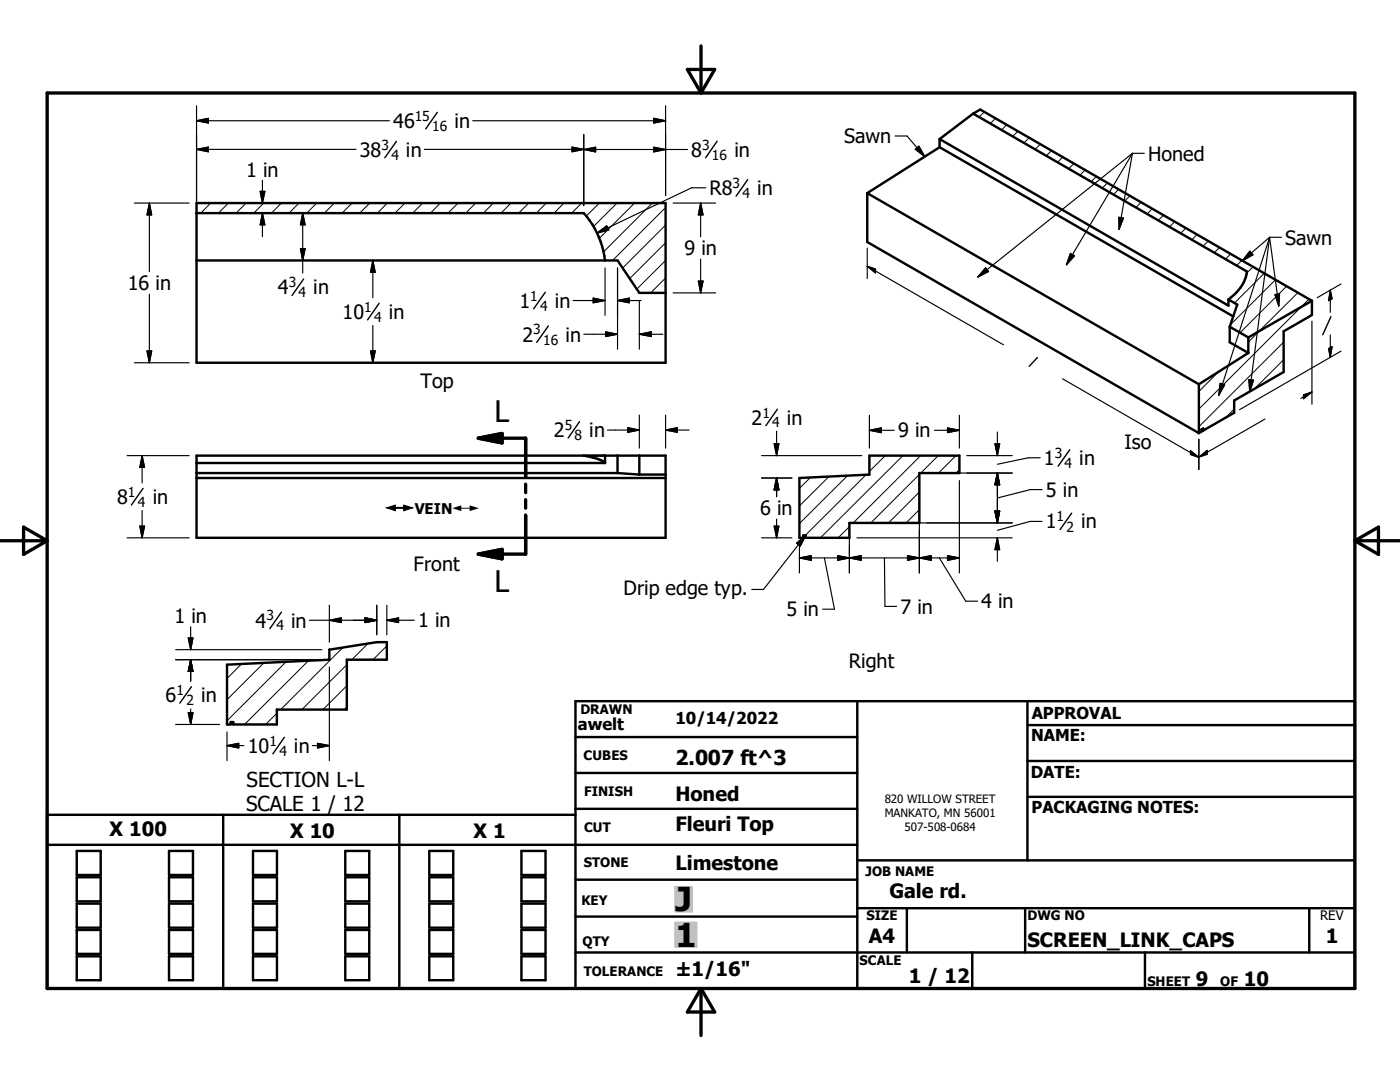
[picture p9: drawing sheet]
<svg xmlns="http://www.w3.org/2000/svg" width="279mm" height="216mm" viewBox="0 0 279 216" stroke-linecap="round" stroke-linejoin="round" font-family="sans-serif">
<g fill="none" stroke="#000" stroke-width=".2">
<path d="M196.4 22.3l-1 1.1M198.7 23.6l-1.1 1.1M200.9 24.9l-1 1M203.1 26.2l-1 1M205.4 27.5l-1.1 1M207.6 28.8l-1 1M209.9 30.1l-1.1 1M212.1 31.4l-1 1M214.3 32.6l-1 1.1M216.5 33.9l-1 1.1M218.8 35.2l-1 1.1M221 36.5l-1 1"/>
<path d="M223.3 37.8l-1.1 1M225.5 39.1l-1 1M42 40.5l-1.9 2M45.6 40.5l-2 2M49.1 40.5l-2 2M52.6 40.5l-2 2M56.2 40.5l-2 2M59.7 40.5l-2 2M63.2 40.5l-2 2M66.7 40.5l-2 2M70.3 40.5l-2 2M73.8 40.5l-2 2"/>
<path d="M77.3 40.5l-2 2M80.8 40.5l-2 2M84.3 40.5l-1.9 2M87.9 40.5l-2 2M91.4 40.5l-2 2M94.9 40.5l-2 2M98.5 40.5l-2 2M102 40.5l-2 2M105.5 40.5l-2 2M109 40.5l-2 2M112.6 40.5l-2 2M116.1 40.5l-2 2"/>
<path d="M119.6 40.5l-2.6 2.6M123.1 40.5l-4.7 4.7M126.7 40.5l-7.1 7.1M130.2 40.5l-9.8 9.8M132.8 55.5l-2.9 2.9M132.8 52l-5.7 5.7M132.8 48.4l-7.1 7.2M132.8 44.9l-8.5 8.6M132.8 41.4l-10.5 10.6M227.7 40.4l-1 1M230 41.7l-1.1 1M232.2 42.9l-1 1.1"/>
<path d="M234.4 44.2l-1 1.1M236.7 45.5l-1.1 1M238.9 46.8l-1 1M241.1 48.1l-1 1M243.4 49.4l-1.1 1M245.6 50.7l-1 1M247.8 51.9l-1 1.1M250.1 53.2l-1.3 1.3M252.3 54.5l-5.9 5.9M254.5 55.8l-8.9 9M256.8 57.1l-9.3 9.3M259 58.4l-9.9 9.9"/>
<path d="M261.2 59.7l-21.9 21.9M243.2 74.2l-3.9 3.9M256.2 71.8l-5.8 5.8M256.2 68.3l-16.9 16.9M261.8 62.6l-.5 .6M161.7 95.3l-2.2 2.1M165.4 95.1l-5.9 5.9M169.1 94.9l-9.6 9.6M172.8 94.7l-12.1 12.1M176.7 90.9l-3.2 3.2M180.2 90.9l-16.5 16.4M183.5 98.2l-6.2 6.1"/>
<path d="M183.5 94.7l-9.7 9.6M183.7 90.9l-13.4 13.4M187.2 90.9l-3.4 3.5M190.8 90.9l-3.5 3.5M191.5 93.7l-.7 .7M246.3 81.6l-1.7 1.7M160.3 107.2l-.1 .1M169.5 105.1l-2.2 2.2M183.5 101.7l-2.7 2.6M48.2 132.5l-2.9 2.9M52.7 132.3l-7.4 7.3M57.1 132l-11.8 11.8"/>
<path d="M61.6 131.8l-12.8 12.8M68.4 129.2l-12.4 12.4M69.2 136.8l-4.7 4.8M69.2 132.6l-9 9M73.4 128.4l-3.2 3.2M77.2 128.9l-2.8 2.7M55.3 142.3l-2.3 2.3M69.2 141.1l-.5 .5"/>
</g>
<g fill="none" stroke="#000" stroke-width=".48">
<path d="M173.1 38.5v9.8l66.2 38.1M173.1 38.5l66.2 38.2M187.5 29.4l-14.4 9.1M187.5 27.7v1.7M187.5 29.4l58.6 33.7M187.5 27.7l57.7 33.3v-1.2M194.2 22.7l-6.7 5M194.2 22.7l1.4-.8 66.2 38.1M194.2 22.7l54.7 31.5a8.2 8.2 0 0 1-3.7 5.6M39.2 40.5h93.6v31.9h-93.6zM39.2 52h84l4.4 6.4h5.2M39.2 42.5h77.3a17.3 17.3 0 0 1 4.3 9.5"/>
<path d="M245.2 59.8l1.7 1-1.5 4.4M239.3 76.7v9.7M245.4 65.2v3.1l3.7 2.1M245.4 65.2l3.7 2.1M249.1 67.3v3.1M249.1 70.4l-9.8 6.3M261.8 60v2.9l-5.6 3.2v8.1l-9.9 5.7v2.5l-6.2 3.5M261.8 60l-12.7 7.3M39.2 90.9h93.6v16.4h-93.6zM39.2 94.4h84M39.2 92.4h81.6M39.2 95.4h93.6"/>
<path d="M116.5 90.9l.6 .1a7.5 7.5 0 0 1 3.7 1.4M120.8 90.9v1.5M123.2 90.9v3.5M123.2 94.4l4.4 .3M127.6 94.7h5.2M127.6 90.9v3.8M159.5 95.4l14-.7v-3.8h18v3.5h-8v9.9h-14v3h-8.7v-.5h-.5v.5h-.8zM239.8 85.7v.4l-.5 .3M239.8 85.7l.3-.2v.4M239.8 85.7l.3 .2M45.3 132.6l20.4-1v-2l9.5-1.5h2v3.5h-8v10h-13.9v3h-8.7v-.5h-.6v.5h-.7zM171.1 139.9v57.3"/>
<path d="M205 139.9v31.8M114.8 147.1h56.3M114.8 154.2h56.3M205 159h65.4M205 144.7h65.4M205 151.8h65.4M9.4 168.6h161.7M15.3 169.8h4.8v4.8h-4.8zM15.3 175.1h4.8v4.8h-4.8zM33.7 169.8h4.8v4.8h-4.8zM33.7 175.1h4.8v4.8h-4.8zM44.5 162.6v34.6"/>
<path d="M50.5 169.8h4.8v4.8h-4.8zM50.5 175.1h4.8v4.8h-4.8zM68.9 169.8h4.8v4.8h-4.8zM68.9 175.1h4.8v4.8h-4.8zM79.7 162.6v34.6M85.7 169.8h4.8v4.8h-4.8zM85.7 175.1h4.8v4.8h-4.8zM104.1 169.8h4.8v4.8h-4.8zM104.1 175.1h4.8v4.8h-4.8zM114.8 162.6h-105.4v34.6h261v-57.3h-155.6v57.3M114.8 175.5h56.3M114.8 161.4h56.3"/>
<path d="M171.1 171.7h99.3M15.3 180.3h4.8v4.8h-4.8zM15.3 185.6h4.8v4.7h-4.8zM15.3 190.8h4.8v4.8h-4.8zM33.7 185.6h4.8v4.7h-4.8zM33.7 190.8h4.8v4.8h-4.8zM33.7 180.3h4.8v4.8h-4.8zM50.5 185.6h4.8v4.7h-4.8zM50.5 190.8h4.8v4.8h-4.8zM50.5 180.3h4.8v4.8h-4.8zM68.9 185.6h4.8v4.7h-4.8zM68.9 190.8h4.8v4.8h-4.8z"/>
<path d="M68.9 180.3h4.8v4.8h-4.8zM85.7 185.6h4.8v4.7h-4.8zM85.7 190.8h4.8v4.8h-4.8zM85.7 180.3h4.8v4.8h-4.8zM104.1 185.6h4.8v4.7h-4.8zM104.1 190.8h4.8v4.8h-4.8zM104.1 180.3h4.8v4.8h-4.8zM114.8 182.9h56.3M114.8 190.1h155.6M171.1 181.2h99.3M181 181.2v8.9M194 190.1v7.1"/>
<path d="M204.6 181.2v8.9M228.5 190.1v7.1M261.3 181.2v8.9"/>
</g>
<g fill="none" stroke="#000" stroke-width=".66">
<path d="M9.4 18.6h261v178.6h-261zM137.2 13.9h5.4l-2.7 4.7zM139.9 9.2v9.4M95.5 87.4h9.4v7.8M95.5 87.4l4.7-.9v1.9zM104.9 96.6v1.7M104.9 99.7v1.7M0 107.9h9.4M4.7 105.2l4.7 2.7-4.7 2.7zM95.5 110.6l4.7-1v1.9zM104.9 102.8v7.8h-9.4M270.4 107.9h9"/>
<path d="M270.4 107.9l4.7-2.7v5.4zM139.9 197.2v9.4M139.9 197.2l2.7 4.7h-5.4z"/>
</g>
<g fill="#c0c0c0" stroke="#c0c0c0" stroke-width=".48">
<path d="M134.8 184.1h4.2v4.8z"/>
<path d="M134.8 184.1l4.2 4.8h-4.2z"/>
<path d="M134.8 177h3.3v4.9z"/>
<path d="M134.8 177l3.3 4.9h-3.3z"/>
</g>
<path d="M95.5 87.4l4.7-.9v1.9zM95.5 110.6l4.7-1v1.9z" fill="#000" stroke="#000" stroke-width=".66"/>
<g fill="none" stroke="#000" stroke-width=".28">
<path d="M79.1 28.2l-2.3 3.3M87.3 22.4l-2.3 3.3M143.1 28.2l-2.3 3.3M149.2 35.8l-2.3 3.3M60.6 55.7l-2.3 3.3M108.8 58.3l-2.3 3.3M75.6 60.5l-2.2 3.3M109.4 65l-2.3 3.3M207 71.3l-1.6 1.8M265.6 63.2l-1.6 3.6M28.5 97.5l-2.3 3.3M115.7 84.1l-2.3 3.3"/>
<path d="M155.1 81.6l-2.2 3.3M213.5 89.7l-2.3 3.3M213.9 102.4l-2.3 3.3M38.2 137l-2.3 3.3M56.2 122.1l-2.3 3.3M56.8 147.1l-2.3 3.3"/>
</g>
<g fill="none" stroke="#000" stroke-width=".23">
<path d="M39.2 24.1h38.5M39.2 24.1l2.4-.5v1zM39.2 29.8l2.4-.4v.9zM39.2 21.1v19.9M39.2 29.8h31.8M51.9 38.2h1l-.5 2.3zM52.4 35.9v4.6M84.7 29.8h31.8M94.3 24.1h38.5M114.2 29.4l2.3 .4-2.3 .5zM116.5 26.8v14.2M116.5 29.8h20.7"/>
<path d="M116.5 29.8l2.4-.4v.9zM130.5 23.6l2.3 .5-2.3 .5zM130.5 29.4l2.3 .4-2.3 .5zM132.8 21.1v17.9M140.8 37.5h-2.8l-18.9 9M178.6 27.1h2.4l3.6 4.2M182.7 29.8l.7-.6 1.2 2.1zM226 30.6l-30.8 24.7M226 30.6l-13.2 22.2M226 30.6l-2.7 15.1M226 30.6h2.4M26.8 40.5h10.9"/>
<path d="M29.8 40.5v13.7M29.8 58.7v13.7M29.8 40.5l.5 2.4h-1zM52.4 42.5v4.7M52.4 42.5l.5 2.4h-1zM60 49.6h.9l-.5 2.4zM60.4 42.5l.5 2.4h-.9zM60.4 42.5v12M74.4 52v7.4M74.4 52l.5 2.3h-1zM114.4 60h6.4M118.4 59.5l2.4 .5-2.4 .4z"/>
<path d="M119.1 46.5l2-1.4 .4 .8zM120.8 53.5v9.4M123.2 60h4.7M123.2 60l2.4-.5v.9zM123.2 53.5v16.2M127.6 59.9v9.8M134.3 40.5h8.5M134.3 58.4h8.5M139.4 56.1h.9l-.5 2.3zM139.8 40.5l.5 2.4h-.9zM139.8 40.5v6.7M139.8 51.7v6.7"/>
<path d="M173.1 53.1l27.2 15.7M173.1 53.1l1.6 .6v.8zM173.1 49.5v6.1M196.7 53.4l.6 .8-2.1 1.1zM213.6 50.6l.8 .5-1.6 1.7zM223.3 43.4l.9 .1-.9 2.2zM249.4 50.1l.6 .8-2 1.1zM253.4 47.3l1.8 13.8M253.4 47.3l-10.2 31.6M253.4 47.3l-4 30.8M253.4 47.3l-5.4 4.7M253.4 47.3h2.3"/>
<path d="M254.4 58.8l1-.2-.2 2.5zM265.5 57.9v4.4M265.5 57.9l.3 1.7-.6 .4zM267.6 56.7l-4.7 2.7M26.8 72.4h10.9M29.3 70h1l-.5 2.4zM73.9 70h1l-.5 2.4zM74.4 64.9v7.5M116.5 66.7h6.7M120.9 66.2l2.3 .5-2.3 .5zM127.6 66.7h4.7M127.6 66.7l2.4-.5v1z"/>
<path d="M212 75.6l27.3 15.7M243.5 76.5l.9 .3-1.2 2.1zM249.2 75.7l1 .2-.8 2.2zM260.1 78.8l1.7-.6-1.7 1.4zM261.8 78.2l-2.2 1.3M261.8 64.1v16.6M265.2 69.6l.6-.4-.3 2.1zM265.5 66.8v4.5M267.6 70.1l-20.2 11.7M25.4 90.9h12.3M28.4 90.9v5.4M28.4 90.9l.4 2.3h-.9z"/>
<path d="M121.2 85.8h6.4M125.3 85.3l2.3 .5-2.3 .5zM127.6 82.8v6.6M132.8 85.8h4.7M132.8 85.8l2.4-.5v1zM132.8 82.8v6.6M152 90.9h20M152 95.4h6M154.5 88.6h.9l-.4 2.3zM155 86v4.9M155 95.4v3.7M155 95.4l.4 2.3h-.9z"/>
<path d="M173.5 85.9h5M173.5 85.9l2.4-.5v.9zM173.5 82.9v6.5M183.5 95.9v18.4M185 94.4h17M186.5 85.9h5M189.1 85.4l2.4 .5-2.4 .4zM191.5 82.9v6.5M191.5 95.9v18.4M192.9 90.9h9.1M198.6 88.6h.9l-.5 2.3zM199 86.2v4.7"/>
<path d="M199 94.4v9.9M199 94.4l.5 2.3h-.9zM207.6 91.3h-2.4l-6.2 1.3M208 97.7h-2.4l-6.6 1.7M237.6 89.9l1.7 1.4-1.7-.6zM239.3 87.6v6.1M239.3 91.2l1.6-1.3v.7zM252.4 83.6l-13.1 7.6M25.4 107.3h12.3M27.9 105h.9l-.4 2.3zM28.4 101.9v5.4M152 107.3h6"/>
<path d="M154.5 105h.9l-.4 2.3zM155 103.6v3.7M159 108.4l1.8-1.6-1.1 2.2zM159.5 111.3h32M159.5 111.3l2.4-.4v.9zM159.5 108.8v5.5M160.8 106.8l-8.4 10.8h-2.4M164.5 111.3l2 10.3h-2.3M167.2 110.9l2.3 .4-2.3 .5zM169.5 105.8v8.5M169.5 111.3l2.4-.4v.9zM171 107.3h31"/>
<path d="M171 104.3h31M176.5 111.3l.1 9.7h2.3M181.1 110.9l2.4 .4-2.4 .5zM183.5 111.3l2.3-.4v.9zM187.5 111.3l5.2 8.7h2.4M189.1 110.9l2.4 .4-2.4 .5zM198.6 102h.9l-.5 2.3zM199 107.3v4.7M199 107.3l.5 2.4h-.9zM208 104h-2.4l-6.6 1.8M35.1 131.6h29.1M35.1 129.6h29.1"/>
<path d="M37.6 127.3h.9l-.4 2.3zM38.1 125.1v4.5M38.1 131.6v4.3M38.1 131.6l.4 2.4h-.9zM61.7 123.8h13.5M65.7 120.8v7.3M65.7 133.1v18.7M65.7 123.8l2.4-.5v.9zM72.9 123.3l2.3 .5-2.3 .4zM75.2 120.8v5.9M77.2 123.8h5.5M77.2 123.8l2.3-.5v.9z"/>
<path d="M77.2 120.8v5.9M35.1 144.6h8.7M37.6 142.2h.9l-.4 2.4zM38.1 141.5v3.1M45.3 148.8h3.4M45.3 148.8l2.3-.5v1zM45.3 146.1v5.7M62.3 148.8h3.4M63.4 148.3l2.3 .5-2.3 .5z"/>
</g>
<g fill="#000" stroke="#000" stroke-width=".23">
<path d="M39.2 24.1l2.4-.5v1zM39.2 29.8l2.4-.4v.9zM51.9 38.2h1l-.5 2.3zM114.2 29.4l2.3 .4-2.3 .5zM116.5 29.8l2.4-.4v.9zM130.5 23.6l2.3 .5-2.3 .5zM130.5 29.4l2.3 .4-2.3 .5zM182.7 29.8l.7-.6 1.2 2.1zM29.8 40.5l.5 2.4h-1zM52.4 42.5l.5 2.4h-1zM60 49.6h.9l-.5 2.4zM60.4 42.5l.5 2.4h-.9z"/>
<path d="M74.4 52l.5 2.3h-1zM119.1 46.5l2-1.4 .4 .8zM123.2 60l2.4-.5v.9zM139.4 56.1h.9l-.5 2.3zM139.8 40.5l.5 2.4h-.9zM173.1 53.1l1.6 .6v.8zM196.7 53.4l.6 .8-2.1 1.1zM213.6 50.6l.8 .5-1.6 1.7zM223.3 43.4l.9 .1-.9 2.2zM249.4 50.1l.6 .8-2 1.1zM254.4 58.8l1-.2-.2 2.5zM265.5 57.9l.3 1.7-.6 .4z"/>
<path d="M29.3 70h1l-.5 2.4zM73.9 70h1l-.5 2.4zM118.4 59.5l2.4 .5-2.4 .4zM120.9 66.2l2.3 .5-2.3 .5zM127.6 66.7l2.4-.5v1zM243.5 76.5l.9 .3-1.2 2.1zM249.2 75.7l1 .2-.8 2.2zM260.1 78.8l1.7-.6-1.7 1.4zM265.2 69.6l.6-.4-.3 2.1zM28.4 90.9l.4 2.3h-.9zM125.3 85.3l2.3 .5-2.3 .5zM132.8 85.8l2.4-.5v1z"/>
<path d="M154.5 88.6h.9l-.4 2.3zM155 95.4l.4 2.3h-.9zM173.5 85.9l2.4-.5v.9zM189.1 85.4l2.4 .5-2.4 .4zM198.6 88.6h.9l-.5 2.3zM199 94.4l.5 2.3h-.9zM237.6 89.9l1.7 1.4-1.7-.6zM239.3 91.2l1.6-1.3v.7zM27.9 105h.9l-.4 2.3zM154.5 105h.9l-.4 2.3zM159 108.4l1.8-1.6-1.1 2.2zM159.5 111.3l2.4-.4v.9z"/>
<path d="M167.2 110.9l2.3 .4-2.3 .5zM169.5 111.3l2.4-.4v.9zM181.1 110.9l2.4 .4-2.4 .5zM183.5 111.3l2.3-.4v.9zM189.1 110.9l2.4 .4-2.4 .5zM198.6 102h.9l-.5 2.3zM199 107.3l.5 2.4h-.9zM37.6 127.3h.9l-.4 2.3zM38.1 131.6l.4 2.4h-.9zM65.7 123.8l2.4-.5v.9zM72.9 123.3l2.3 .5-2.3 .4zM77.2 123.8l2.3-.5v.9z"/>
<path d="M37.6 142.2h.9l-.4 2.4zM45.3 148.8l2.3-.5v1zM63.4 148.3l2.3 .5-2.3 .5z"/>
</g>
<g fill="#fff" stroke="#fff" stroke-width=".23">
<path d="M77.1 100.3h18.8v2.2z"/>
<path d="M77.1 100.3l18.8 2.2h-18.8z"/>
</g>
<g font-size="6.6">
<text x="134.8" y="181.7">J</text>
<text x="134.8" y="188.9">1</text>
</g>
<g font-size="5.9">
<text x="98.7" y="84.2">L</text>
<text x="98.7" y="118.2">L</text>
</g>
<g font-size="4.1">
<text x="134.8" y="152.7">2.007 ft^3</text>
<text x="49.1" y="161.9">SCALE 1 / 12</text>
<text x="49.2" y="157">SECTION L-L</text>
</g>
<g font-size="3.9">
<text x="78.5" y="25.5">46</text>
<text x="90.7" y="25.5">in</text>
<text x="168.5" y="28.6">Sawn</text>
<text x="49.1" y="35.2">1 in</text>
<text x="71.8" y="31.3">38</text>
<text x="81" y="31.3">in</text>
<text x="138" y="31.3">8</text>
<text x="146.6" y="31.3">in</text>
<text x="229.1" y="32">Honed</text>
<text x="141.6" y="38.9">R8</text>
<text x="151.1" y="38.9">in</text>
<text x="136.6" y="50.9">9 in</text>
<text x="256.5" y="48.8">Sawn</text>
<text x="25.5" y="57.9">16 in</text>
<text x="55.5" y="58.8">4</text>
<text x="62.5" y="58.8">in</text>
<text x="68.4" y="63.6">10</text>
<text x="77.6" y="63.6">in</text>
<text x="103.7" y="61.4">1</text>
<text x="110.7" y="61.4">in</text>
<text x="104.3" y="68.2">2</text>
<text x="112.9" y="68.2">in</text>
<text x="83.9" y="77.5">Top</text>
<text x="110.5" y="87.2">2</text>
<text x="117.6" y="87.2">in</text>
<text x="150" y="84.7">2</text>
<text x="157.1" y="84.7">in</text>
<text x="179.2" y="87.3">9 in</text>
<text x="224.4" y="89.6">Iso</text>
<text x="208.3" y="92.8">1</text>
<text x="215.4" y="92.8">in</text>
<text x="23.4" y="100.6">8</text>
<text x="30.5" y="100.6">in</text>
<text x="208.7" y="99.1">5 in</text>
<text x="151.7" y="102.8">6 in</text>
<text x="208.7" y="105.5">1</text>
<text x="215.8" y="105.5">in</text>
<text x="82.6" y="113.9">Front</text>
<text x="124.5" y="118.7">Drip edge typ.</text>
<text x="34.8" y="124.3">1 in</text>
<text x="51" y="125.2">4</text>
<text x="58.1" y="125.2">in</text>
<text x="83.5" y="125.2">1 in</text>
<text x="156.9" y="123">5 in</text>
<text x="179.7" y="122.4">7 in</text>
<text x="195.8" y="121.4">4 in</text>
<text x="169.4" y="133.4">Right</text>
<text x="33.1" y="140.1">6</text>
<text x="40.1" y="140.1">in</text>
<text x="49.4" y="150.2">10</text>
<text x="58.7" y="150.2">in</text>
<text x="134.8" y="159.8">Honed</text>
<text x="21.9" y="166.8">X 100</text>
<text x="57.9" y="167.1">X 10</text>
<text x="94.5" y="167.2">X 1</text>
<text x="134.8" y="165.9">Fleuri Top</text>
<text x="134.8" y="173.6">Limestone</text>
<text x="177.5" y="179.2">Gale rd.</text>
<text x="173.4" y="188.3">A4</text>
<text x="205.1" y="188.9">SCREEN_LINK_CAPS</text>
<text x="264.6" y="188.3">1</text>
<text x="134.8" y="194.8">±1/16&quot;</text>
<text x="181.4" y="196.1">1 / 12</text>
<text x="238.7" y="196.7">9</text>
<text x="248.2" y="196.7">10</text>
</g>
<g font-size="3.3">
<text x="205.9" y="143.6">APPROVAL</text>
<text x="115.3" y="145.6">awelt</text>
<text x="134.8" y="144.5">10/14/2022</text>
<text x="205.8" y="147.9">NAME:</text>
<text x="205.7" y="155.1">DATE:</text>
<text x="205.9" y="162.1">PACKAGING NOTES:</text>
</g>
<text font-size="2.9" x="82.8" y="102.5">VEIN</text>
<g font-size="2.8">
<text x="76.1" y="29.8">3</text>
<text x="82.8" y="24">15</text>
<text x="86.3" y="26.1">16</text>
<text x="140.1" y="29.8">3</text>
<text x="78.1" y="31.9">4</text>
<text x="142.1" y="31.9">16</text>
<text x="146.2" y="37.5">3</text>
<text x="148.2" y="39.5">4</text>
<text x="57.6" y="57.3">3</text>
<text x="59.6" y="59.4">4</text>
<text x="105.8" y="60">1</text>
<text x="72.7" y="62.2">1</text>
<text x="74.7" y="64.2">4</text>
<text x="107.8" y="62">4</text>
<text x="106.4" y="66.7">3</text>
<text x="108.4" y="68.7">16</text>
<text x="152.1" y="83.3">1</text>
<text x="112.7" y="85.8">5</text>
<text x="114.6" y="87.8">8</text>
<text x="154.1" y="85.3">4</text>
<text x="210.5" y="91.4">3</text>
<text x="212.5" y="93.4">4</text>
<text x="25.5" y="99.1">1</text>
<text x="27.5" y="101.1">4</text>
<text x="210.9" y="104.1">1</text>
<text x="212.9" y="106.1">2</text>
<text x="53.2" y="123.7">3</text>
<text x="55.2" y="125.8">4</text>
<text x="35.2" y="138.6">1</text>
<text x="37.2" y="140.7">2</text>
<text x="53.8" y="148.8">1</text>
<text x="55.8" y="150.8">4</text>
</g>
<g font-size="2.6">
<text x="115.8" y="142.4">DRAWN</text>
<text x="116.5" y="151.6">CUBES</text>
<text x="116.6" y="158.8">FINISH</text>
<text x="116.6" y="166.1">CUT</text>
<text x="116.5" y="173">STONE</text>
<text x="172.8" y="174.7">JOB NAME</text>
<text x="116" y="180.7">KEY</text>
<text x="172.9" y="183.6">SIZE</text>
<text x="205.1" y="183.6">DWG NO</text>
<text x="263.5" y="183.6">REV</text>
<text x="116.2" y="188.8">QTY</text>
<text x="116.5" y="194.7">TOLERANCE</text>
<text x="171.5" y="192.5">SCALE</text>
<text x="229" y="196.7">SHEET</text>
<text x="243.5" y="196.7">OF</text>
</g>
<g font-size="2.3">
<text x="77.1" y="102.5">#</text>
<text x="90.3" y="102.5">#</text>
<text x="176.6" y="160.3">820 WILLOW STREET</text>
<text x="176.6" y="163">MANKATO, MN 56001</text>
<text x="180.5" y="165.8">507-508-0684</text>
</g>
</svg>
